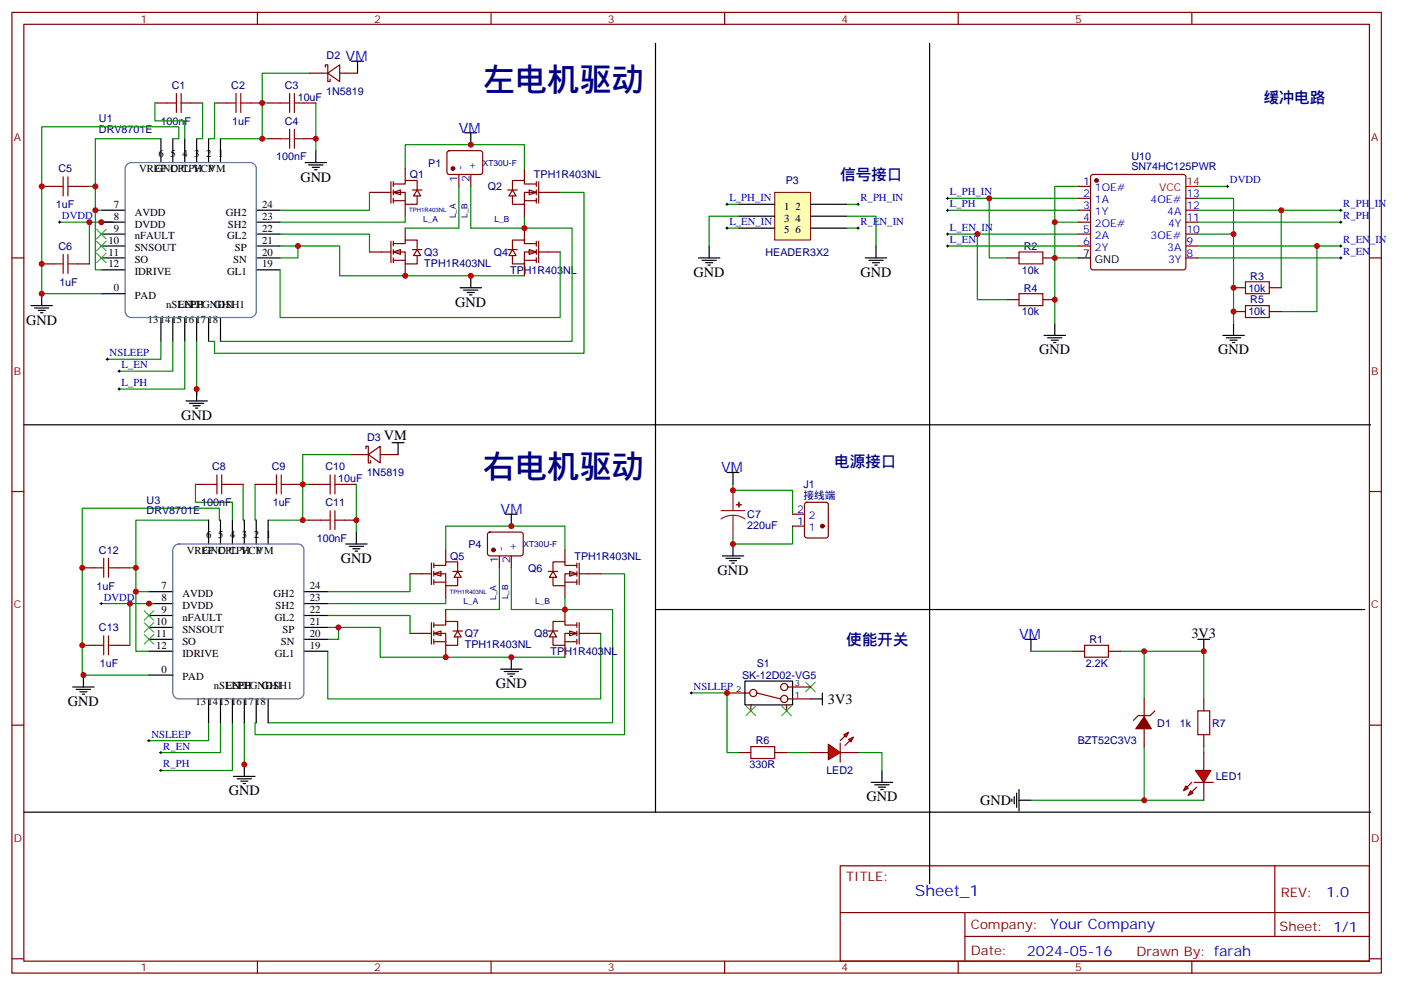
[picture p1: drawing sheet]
<svg xmlns="http://www.w3.org/2000/svg" width="415mm" height="292mm" viewBox="0 0 415 292" stroke-linecap="round" stroke-linejoin="round" font-family="sans-serif">
<g fill="none" stroke="#870000" stroke-width=".35">
<path d="M3.5 3.7h405.4v284.3h-405.4zM7.1 7.2h398.2v277.3h-398.2zM76.2 3.7v3.5M145.3 3.7v3.5M214.5 3.7v3.5M283.6 3.7v3.5M352.8 3.7v3.5M132.5 44.8l.5-.2h9.4l.5 .7-.1 5.9-.6 .4h-9.5l-.4-.7v-5.6zM135.8 51.6v3.6M139.3 51.6v3.6M319.3 55.2h3.5M319.3 58.7h3.5"/>
<path d="M323 51.9l.5-.3h26.8l.5 .3 .2 .5v26.8l-.2 .5-.5 .2h-26.8l-.5-.3-.2-.4v-26.8zM351 58.7h3.5M3.5 76.3h3.6M298.1 76.3h3.5M308.7 76.3h3.5M319.3 62.2h3.5M319.3 65.8h3.5M319.3 69.3h3.5M319.3 72.8h3.5M351 76.3h3.5M351 62.2h3.5M351 65.8h3.5"/>
<path d="M351 69.3h3.5M351 72.8h3.5M405.3 76.3h3.6M298.1 88.7h3.5M308.7 88.7h3.5M365.1 92.2h3.6M365.1 85.2h3.6M375.7 92.2h3.5M375.7 85.2h3.5M3.5 145.5h3.6M405.3 145.5h3.6M317.5 192.8h3.5"/>
<path d="M328.1 192.8h3.5M3.5 214.6h3.6M215.2 205.1h6.7M222.2 208.6v1.8M224 205.1l7.1 1.8M232.8 208.6v1.8M233.2 203.3h6.7M233.2 206.9h6.7M338.7 206.9v5.3M338.7 215.7v5.3M341.8 210.4l-1.4 1.4h-3.5l-1.4 1.4M356.3 206.9v3.5"/>
<path d="M356.3 217.5v3.5M405.3 214.6h3.6M218.7 222.7h3.5M229.3 222.7h3.5M248.7 256.3h156.6v28.2h-156.6zM377.3 256.3v20.9M248.7 270.1h156.5M285.6 277.2h119.6M285.6 270.1v14.1M3.5 283.8h3.6M76.2 284.5v3.5M145.3 284.5v3.5"/>
<path d="M214.5 284.5v3.5M283.6 284.5v3.5M352.8 284.5v3.5M405.3 283.8h3.6"/>
<circle cx="223" cy="205.1" r="1.06"/>
<circle cx="232.1" cy="206.9" r="1.06"/>
<circle cx="232.1" cy="203.3" r="1.06"/>
</g>
<g fill="#870000" stroke="#870000" stroke-width=".35">
<path d="M338.7 212.2l2.1 3.5h-4.6z"/>
<circle cx="134.1" cy="49.9" r=".53"/>
<circle cx="324.6" cy="53.4" r=".53"/>
</g>
<g fill="none" stroke="#008700" stroke-width=".35">
<path d="M135.8 55.2v12.3M139.3 55.2v12.3M280.5 58.7h38.8M292.8 58.7v17.6h5.3M319.3 55.2h-7.1v40.5M354.5 58.7h10.6v37M354.5 55.2h8.9M215.2 67.5h3.5M215.2 60.5h3.5M218.7 64h-8.8v8.8M250.5 64h8.8v8.8M250.5 67.5h3.5"/>
<path d="M250.5 60.5h3.5M280.5 72.8h38.8M280.5 62.2h38.8M280.5 69.3h38.8M289.3 69.3v19.4h8.8M312.2 76.3h7.1M312.2 65.8h7.1M354.5 76.3h42.4M354.5 72.8h42.4M354.5 69.3h10.6M354.5 65.8h42.4M354.5 62.2h42.4"/>
<path d="M379.2 62.2v23M389.8 72.8v19.4h-10.6M217 143.4v1.7h17.6v7.1M234.6 155.7v5.3h-17.6v-1.8M305.2 192.8h12.3M331.6 192.8h24.7v14.1M338.7 192.8v14.1M204.6 205.1h10.6v17.6h3.5M232.8 222.7h7.1M254 222.7h7.1v5.3M305.2 236.9h33.5M338.7 221v15.9h17.6"/>
<path d="M356.3 221v1.7"/>
</g>
<g fill="none" stroke="#000" stroke-width=".35">
<path d="M104.1 18.1h3.5M105.8 18.1v3.6M275.2 12.8v248.7M137.6 39.3h3.5M139.3 39.3v3.5M206.7 76.3h6.4M207.8 77h4.2M208.8 77.8h2.2M209.5 78.5h.8M209.9 72.8v3.5M256.1 76.3h6.4M257.2 77h4.2"/>
<path d="M258.2 77.8h2.1M258.9 78.5h.7M259.3 72.8v3.5M319.3 76.3h3.5M309 99.3h6.4M310.1 100h4.2M312.2 95.7v3.6M361.9 99.3h6.4M363 100h4.2M365.1 95.7v3.6M311.1 100.7h2.2M311.9 101.4h.7"/>
<path d="M364.1 100.7h2.1M364.8 101.4h.7M215.2 139.8h3.5M217 139.8v3.6M213.8 164.5h6.3M214.8 165.2h4.3M215.9 165.9h2.1M216.6 166.7h.7M217 161v3.5M194 180.4h209.9M303.4 189.2h3.5M305.2 189.2v3.6"/>
<path d="M354.5 189.2h3.6M356.3 189.2v3.6M220.5 201.6h14.1v7h-14.1zM239.9 206.9h3.5M243.4 205.1v3.5M257.9 231.6h6.3M258.9 232.3h4.3M260 233h2.1M260.7 233.7h.7M261.1 228v3.6M299.5 236.5v.7M300.2 235.8v2.1"/>
<path d="M300.9 234.7v4.3M301.6 236.9h3.6M301.6 233.7v6.3M194 240.4h211.7"/>
</g>
<path d="M301.6 74.6h7.1v3.5h-7.1zM301.6 86.9h7.1v3.6h-7.1zM368.7 90.5h7v3.5h-7zM368.7 83.4h7v3.5h-7zM321 191h7.1v3.5h-7.1zM354.5 210.4h3.6v7.1h-3.6zM222.2 221h7.1v3.5h-7.1z" fill="none" stroke="#a10000" stroke-width=".35"/>
<path d="M238.5 201.9l2.8 2.9M241.3 201.9l-2.8 2.9" fill="none" stroke="#3c3" stroke-width=".35"/>
<path d="M213.4 151.1h7.1M217 152.5l-1.9 .3-1.7 .8M217 152.5l1.8 .3 1.7 .8M217 145.1v6M217 152.5v6.7" fill="none" stroke="#8c2424" stroke-width=".35"/>
<g fill="#8c2424" stroke="#8c2424" stroke-width=".35">
<path d="M218 149.4h1.4z"/>
<path d="M218.7 148.7v1.4z"/>
</g>
<path d="M351 55.2h3.5" fill="none" stroke="#f00" stroke-width=".35"/>
<path d="M229.3 56.9h10.6v14.1h-10.6z" fill="#ffffb0" stroke="#800000" stroke-width=".3"/>
<g fill="none" stroke="#000" stroke-width=".35">
<path d="M194 12.8v112.9h-186.9M218.7 60.5h10.6M218.7 64h10.6M218.7 67.5h10.6M239.9 60.5h10.6M239.9 64h10.6M239.9 67.5h10.6M136.2 85.2h6.3M137.2 85.9h4.3M138.3 86.6h2.1M139 87.3h.7M139.3 81.6v3.6"/>
<path d="M405.7 125.7h-211.7v114.7h-186.9"/>
</g>
<g fill="#fff" stroke="#870000" stroke-width=".35">
<path d="M156.6 73.9l2.1 .7-2.1 .7z"/>
<path d="M151.7 73.9l1.1 1.7h-2.2z"/>
</g>
<path d="M150.3 73.9h2.8M155.2 77h3.5M155.2 67.5v3.5M155.2 78.1v3.5M158.7 72.1h-3.5v-1.1h-3.5v2.9M158.7 74.6h-3.5v3.5h-3.5v-2.5M158.7 71.4v1.4M158.7 73.9v1.4M158.7 76.3v1.5M159.5 71.4v6.4M159.5 74.6h6.3" fill="none" stroke="#870000" stroke-width=".35"/>
<g fill="#fff" stroke="#870000" stroke-width=".35">
<path d="M116.4 74.6l2.1-.7v1.4z"/>
<path d="M123.5 73.9l1 1.7h-2.1z"/>
</g>
<path d="M109.4 74.6h6.3M115.7 71.4v6.4M116.4 72.1h3.5v-1.1h3.6v2.9M116.4 74.6h3.5v3.5h3.6v-2.5M116.4 77h3.5M116.4 71.4v1.4M116.4 73.9v1.4M116.4 76.3v1.5M119.9 67.5v3.5M119.9 78.1v3.5M122.1 73.9h2.8" fill="none" stroke="#870000" stroke-width=".35"/>
<path d="M155.2 64v3.5h-15.9" fill="none" stroke="#008700" stroke-width=".35"/>
<g fill="#fff" stroke="#870000" stroke-width=".35">
<path d="M156.6 56.2l2.1 .7-2.1 .7z"/>
<path d="M151.7 56.2l1.1 1.8h-2.2z"/>
</g>
<path d="M150.3 56.2h2.8M155.2 59.4h3.5M155.2 49.9v3.5M158.7 54.5h-3.5v-1.1h-3.5v2.8M158.7 56.9h-3.5v3.6h-3.5v-2.5M158.7 53.8v1.4M158.7 56.2v1.4M158.7 58.7v1.4M159.5 53.8v6.3M159.5 56.9h6.3M155.2 60.5v3.5" fill="none" stroke="#870000" stroke-width=".35"/>
<path d="M119.9 49.9v-7.1h35.3v7.1M119.9 67.5h15.9" fill="none" stroke="#008700" stroke-width=".35"/>
<g fill="#fff" stroke="#870000" stroke-width=".35">
<path d="M116.4 56.9l2.1-.7v1.4z"/>
<path d="M123.5 56.2l1 1.8h-2.1z"/>
</g>
<g fill="none" stroke="#870000" stroke-width=".35">
<path d="M96.3 19.9v-.7h.7v4.9h.7v-.7M45.9 30.5h3.5M56.4 30.5h3.6M63.5 30.5h3.5M74.1 30.5h3.5M79.4 30.5h3.5M90 30.5h3.5M91.7 21.7h5.3M97 21.7l3.5-2.5v4.9zM100.5 21.7h5.3M12.3 55.2h3.6M22.9 55.2h3.6"/>
<path d="M79.4 41.1h3.5M90 41.1h3.5M109.4 56.9h6.3M115.7 53.8v6.3M116.4 54.5h3.5v-1.1h3.6v2.8M116.4 56.9h3.5v3.6h3.6v-2.5M116.4 59.4h3.5M116.4 53.8v1.4M116.4 56.2v1.4M116.4 58.7v1.4M119.9 49.9v3.5M122.1 56.2h2.8"/>
<path d="M12.3 78.1h3.6M22.9 78.1h3.6M119.9 60.5v3.5M103.7 134.5h5.3M108.3 132.8v-.7h.7v4.9h.7v-.7M109 134.5l3.5-2.4v4.9zM112.5 134.5h5.3M57.9 143.4h3.5M68.4 143.4h3.6M75.5 143.4h3.5M86.1 143.4h3.5M91.4 143.4h3.5"/>
<path d="M91.4 154h3.5M102 143.4h3.5M102 154h3.5M24.3 168.1h3.6M34.9 168.1h3.6M24.3 191h3.6M34.9 191h3.6"/>
</g>
<g fill="none" stroke="#008700" stroke-width=".35">
<path d="M45.9 30.5v5.3h8.8v5.3M60 30.5v10.6h-1.8M63.5 30.5v10.6h-1.8M77.6 30.5h1.8M91.7 21.7h-14.1v19.4M93.5 30.5v14.1M26.5 55.2h1.7M47.6 41.1h-19.4v38.8h1.8M51.2 41.1h1.7v-3.6h-40.6v49.4h17.7M65.3 41.1h14.1M109.4 56.9v5.3h-26.5M165.8 56.9h7.1v47.7h-109.4v-3.6h-1.8"/>
<path d="M17.6 65.8h15.9M26.5 65.8v12.3M28.2 62.2h1.8M82.9 72.8h17.6v8.8h54.7M82.9 69.3h26.5v5.3M88.2 72.8v3.5h-5.3M119.9 64v1.8h-37M155.2 67.5h14.1v33.5h-104M165.8 74.6v19.4h-82.9v-14.1M47.6 101v5.3h-15.9M51.2 101v8.9h-15.9M54.7 101v14.1h-19.4"/>
<path d="M103.7 134.5h-14.1v19.5M57.9 143.4v5.3h10.9v5.3M61.7 154h-21.5v38.8h3.9M65.3 154h-.4v-3.6h-40.6v49.4h19.8M72 143.4v10.6h.3M75.5 143.4v10.6h.3M79.4 154h12M89.6 143.4h1.8M105.5 143.4v14.1M29.6 178.6h15.9M38.5 178.6v12.4M38.5 168.1h1.7"/>
<path d="M40.2 175.1h3.9M121.4 169.8v5.3h-24.4M131.9 176.9v1.7h-34.9M177.8 169.8h7.1v47.7h-109.4v-3.6h.3M97 182.2h24.4v5.3M97 185.7h15.5v8.8h54.7M100.2 185.7v3.5h-3.2M167.2 180.4h14.1v33.5h-101.9M177.8 187.5v19.4h-80.8v-14.1M61.7 213.9v5.3h-18M65.3 213.9v8.8h-18M68.8 213.9v14.1h-21.5"/>
<path d="M72.3 213.9v12.4h-.3"/>
</g>
<g fill="none" stroke="#000" stroke-width=".35">
<path d="M47.6 41.1v7M51.2 41.1v7M54.7 41.1v7M58.2 41.1v7M61.7 41.1v7M65.3 41.1v7M90.3 48.1h6.4M91.4 48.8h4.2M92.4 49.5h2.1M93.1 50.2h.7M93.5 44.6v3.5M30 62.2h7"/>
<path d="M30 65.8h7M30 69.3h7M30 72.8h7M30 76.3h7M30 79.9h7M75.8 62.2h7.1M75.8 65.8h7.1M75.8 69.3h7.1M75.8 72.8h7.1M75.8 76.3h7.1M75.8 79.9h7.1M9.2 90.5h6.3"/>
<path d="M10.2 91.2h4.3M11.3 91.9h2.1M12 92.6h.7M12.3 86.9v3.6M30 86.9h7M47.6 94v7M51.2 94v7M54.7 94v7M58.2 94v7M61.7 94v7M65.3 94v7M61.7 154v7"/>
<path d="M65.3 154v7M68.8 154v7M72.3 154v7M75.8 154v7M79.4 154v7M105.5 157.5v3.5M44.1 175.1h7.1M44.1 178.6h7.1M90 175.1h7M90 178.6h7M102.3 161h6.4M103.4 161.7h4.2"/>
<path d="M104.4 162.4h2.1M105.1 163.1h.7M44.1 182.2h7.1M44.1 185.7h7.1M44.1 189.2h7.1M44.1 192.8h7.1M44.1 199.8h7.1M90 182.2h7M90 185.7h7M90 189.2h7M90 192.8h7M61.7 206.9v7"/>
<path d="M65.3 206.9v7M68.8 206.9v7M72.3 206.9v7M75.8 206.9v7M79.4 206.9v7"/>
</g>
<g fill="none" stroke="#a10000" stroke-width=".35">
<path d="M49.4 30.5h2.8M52.2 27.7v5.6M53.6 30.5h2.8M53.6 27.7v5.6M67 30.5h2.8M69.8 27.7v5.6M71.3 30.5h2.8M71.3 27.7v5.6M82.9 30.5h2.8M85.7 27.7v5.6M85.7 38.2v5.7M87.1 27.7v5.6"/>
<path d="M87.1 38.2v5.7M87.1 30.5h2.9M15.9 55.2h2.8M18.7 52.4v5.6M20.1 55.2h2.8M20.1 52.4v5.6M82.9 41.1h2.8M87.1 41.1h2.9M15.9 78.1h2.8M18.7 75.3v5.6M20.1 75.3v5.6M20.1 78.1h2.8"/>
<path d="M61.4 143.4h2.8M64.2 140.5v5.7M65.6 143.4h2.8M65.6 140.5v5.7M79 143.4h2.8M81.8 140.5v5.7M83.3 143.4h2.8M83.3 140.5v5.7M94.9 143.4h2.8M94.9 154h2.8M97.7 140.5v5.7M97.7 151.1v5.7"/>
<path d="M99.1 143.4h2.9M99.1 140.5v5.7M99.1 151.1v5.7M99.1 154h2.9M27.9 168.1h2.8M30.7 165.2v5.7M32.1 165.2v5.7M32.1 168.1h2.8M27.9 191h2.8M30.7 188.2v5.6M32.1 191h2.8M32.1 188.2v5.6"/>
</g>
<path d="M37.6 48.6l1.2-.5h35.3a1.76 1.76 0 0 1 1.7 1.8v42.3a1.89 1.89 0 0 1-1.7 1.8h-35.3a1.89 1.89 0 0 1-1.8-1.8v-42.3zM51.7 161.5l1.2-.5h35.3a1.76 1.76 0 0 1 1.8 1.8v42.3a1.89 1.89 0 0 1-1.8 1.8h-35.3a1.89 1.89 0 0 1-1.7-1.8v-42.3z" fill="none" stroke="#45828f" stroke-width=".35"/>
<path d="M28.6 71.4l2.8 2.8M28.6 74.9l2.8 2.9M28.6 67.9l2.8 2.8M31.4 71.4l-2.8 2.8M31.4 74.9l-2.8 2.9M31.4 67.9l-2.8 2.8" fill="none" stroke="#3c3" stroke-width=".35"/>
<g fill="#fff" stroke="#870000" stroke-width=".35">
<path d="M128.4 169.8l2.1-.7v1.4z"/>
<path d="M135.5 169.1l1 1.8h-2.1z"/>
</g>
<path d="M121.4 169.8h6.3M127.7 166.7v6.3M128.4 167.4h3.5v-1.1h3.6v2.8M128.4 169.8h3.5v3.6h3.6v-2.5M128.4 172.3h3.5M128.4 166.7v1.4M128.4 169.1v1.4M128.4 171.6v1.4M131.9 162.8v3.5M131.9 173.4v3.5M134.1 169.1h2.8" fill="none" stroke="#870000" stroke-width=".35"/>
<path d="M131.9 162.8v-7.1h35.3v7.1M131.9 180.4h15.9" fill="none" stroke="#008700" stroke-width=".35"/>
<g fill="#fff" stroke="#870000" stroke-width=".35">
<path d="M168.6 169.1l2.1 .7-2.1 .7z"/>
<path d="M163.7 169.1l1 1.8h-2.1z"/>
</g>
<path d="M162.3 169.1h2.8M167.2 172.3h3.5M167.2 162.8v3.5M167.2 173.4v3.5M170.7 167.4h-3.5v-1.1h-3.5v2.8M170.7 169.8h-3.5v3.6h-3.5v-2.5M170.7 166.7v1.4M170.7 169.1v1.4M170.7 171.6v1.4M171.4 166.7v6.3M171.4 169.8h6.4" fill="none" stroke="#870000" stroke-width=".35"/>
<path d="M167.2 176.9v3.5h-15.9" fill="none" stroke="#008700" stroke-width=".35"/>
<g fill="#fff" stroke="#870000" stroke-width=".35">
<path d="M128.4 187.5l2.1-.7v1.4z"/>
<path d="M135.5 186.8l1 1.7h-2.1z"/>
</g>
<path d="M121.4 187.5h6.3M127.7 184.3v6.3M128.4 185h3.5v-1.1h3.6v2.9M128.4 187.5h3.5v3.5h3.6v-2.5M128.4 189.9h3.5M128.4 184.3v1.4M128.4 186.8v1.4M128.4 189.2v1.4M131.9 180.4v3.5M131.9 191v3.5M134.1 186.8h2.8" fill="none" stroke="#870000" stroke-width=".35"/>
<g fill="#fff" stroke="#870000" stroke-width=".35">
<path d="M168.6 186.8l2.1 .7-2.1 .7z"/>
<path d="M163.7 186.8l1 1.7h-2.1z"/>
</g>
<g fill="none" stroke="#870000" stroke-width=".35">
<path d="M144.5 157.7l.5-.2h9.4l.5 .7-.1 5.9-.6 .4h-9.5l-.4-.7v-5.6zM147.8 164.5v3.6M151.3 164.5v3.6M162.3 186.8h2.8M167.2 189.9h3.5M167.2 180.4v3.5M167.2 191v3.5M170.7 185h-3.5v-1.1h-3.5v2.9M170.7 187.5h-3.5v3.5h-3.5v-2.5M170.7 184.3v1.4M170.7 186.8v1.4M170.7 189.2v1.4"/>
<path d="M171.4 184.3v6.3M171.4 187.5h6.4M356.3 222.7v5.3M356.3 231.6v5.3"/>
</g>
<g fill="none" stroke="#000" stroke-width=".35">
<path d="M55 118.7h6.4M56.1 119.4h4.2M58.2 115.1v3.6M57.1 120.1h2.2M57.9 120.8h.7M116.1 131h3.5M117.8 131v3.5M149.6 152.2h3.5M151.3 152.2v3.5M24.7 199.8v3.5M148.2 198h6.3M149.2 198.8h4.3"/>
<path d="M150.3 199.5h2.1M151.3 194.5v3.5M21.5 203.3h6.4M22.6 204h4.2M23.6 204.8h2.2M24.3 205.5h.7M151 200.2h.7M69.1 229.8h6.4M70.2 230.5h4.2M71.3 231.2h2.1M72 231.9h.7M72.3 226.3v3.5"/>
</g>
<path d="M58.2 101v15.9M147.8 168.1v12.3M151.3 168.1v12.3" fill="none" stroke="#008700" stroke-width=".35"/>
<circle cx="146" cy="162.8" r=".53" fill="#870000" stroke="#870000" stroke-width=".35"/>
<path d="M42.7 180.8l2.8 2.8M42.7 184.3l2.8 2.8M42.7 187.8l2.8 2.8M45.5 180.8l-2.8 2.8M45.5 184.3l-2.8 2.8M45.5 187.8l-2.8 2.8M220.8 209l2.9 2.8M223.7 209l-2.9 2.8M231.4 209l2.8 2.8M234.2 209l-2.8 2.8" fill="none" stroke="#3c3" stroke-width=".35"/>
<g fill="none" stroke="#000" stroke-width=".3">
<path d="M280.1 58.7h.7M280.5 58.3v.8M363 55.2h.7M363.4 54.8v.7M17.3 65.8h.7M17.6 65.4v.7M214.8 60.5h.7M214.8 67.5h.7M215.2 60.1v.7M215.2 67.2v.7M253.6 60.5h.8M253.6 67.5h.8"/>
<path d="M254 60.1v.7M254 67.2v.7M280.1 62.2h.7M280.1 72.8h.7M280.1 69.3h.7M280.5 61.9v.7M280.5 68.9v.7M280.5 72.5v.7M396.5 65.8h.7M396.5 62.2h.7M396.5 72.8h.7M396.5 76.3h.7"/>
<path d="M396.9 61.9v.7M396.9 65.4v.7M396.9 72.5v.7M396.9 76v.7M31.4 106.3h.7M31.7 106v.7M34.9 109.9h.7M34.9 115.1h.7M35.3 109.5v.7M35.3 114.8v.7M29.6 178.6h.7M30 178.3v.7"/>
<path d="M43.7 219.2h.7M44.1 218.9v.7M204.3 205.1h.7M204.6 204.8v.7M47.3 222.7h.7M47.3 228h.7M47.6 222.4v.7M47.6 227.7v.7"/>
</g>
<g fill="#f00" stroke="#870000" stroke-width=".35">
<path d="M352.4 234l.7 .7-1.4 .7z"/>
<path d="M351 232.6l.7 .7-1.4 .7z"/>
</g>
<g fill="#870000" stroke="#870000" stroke-width=".35">
<path d="M354.2 233l-1.4 1.4z"/>
<path d="M352.8 231.6l-1.4 1.4z"/>
</g>
<g fill="#f00" stroke="#870000" stroke-width=".35">
<path d="M353.5 231.6h5.6z"/>
<path d="M353.8 228h4.6l-2.1 3.6z"/>
</g>
<path d="M239.9 222.7h5.3M248.7 222.7h5.3" fill="none" stroke="#870000" stroke-width=".35"/>
<g fill="#f00" stroke="#870000" stroke-width=".35">
<path d="M251.2 218.9l1.4-.7-.7 1.4z"/>
<path d="M249.8 217.5l1.4-.8-.7 1.5z"/>
</g>
<g fill="#870000" stroke="#870000" stroke-width=".35">
<path d="M250.1 220.6l1.4-1.4z"/>
<path d="M248.7 219.2l1.4-1.4z"/>
</g>
<g fill="#f00" stroke="#870000" stroke-width=".35">
<path d="M248.7 219.9v5.7z"/>
<path d="M245.2 220.3l3.5 2.4-3.5 2.2z"/>
</g>
<path d="M234.6 155.7h3.5M234.6 152.2h3.5M238.4 148.9l.4-.2h5.7l.6 .4 .1 9.4-.5 .7h-5.9l-.6-.4-.1-9.4z" fill="none" stroke="#870000" stroke-width=".35"/>
<circle cx="243.4" cy="155.7" r=".53" fill="#870000" stroke="#870000" stroke-width=".35"/>
<g fill="#c00">
<circle cx="139.3" cy="42.8" r=".88"/>
<circle cx="338.7" cy="192.8" r=".88"/>
<circle cx="338.7" cy="236.9" r=".88"/>
<circle cx="356.3" cy="192.8" r=".88"/>
<circle cx="215.2" cy="205.1" r=".88"/>
<circle cx="217" cy="145.1" r=".88"/>
<circle cx="217" cy="161" r=".88"/>
<circle cx="389.8" cy="72.8" r=".88"/>
<circle cx="365.1" cy="85.2" r=".88"/>
<circle cx="365.1" cy="92.2" r=".88"/>
<circle cx="379.2" cy="62.2" r=".88"/>
<circle cx="365.1" cy="69.3" r=".88"/>
<circle cx="289.3" cy="69.3" r=".88"/>
<circle cx="312.2" cy="88.7" r=".88"/>
<circle cx="292.8" cy="58.7" r=".88"/>
<circle cx="312.2" cy="76.3" r=".88"/>
<circle cx="312.2" cy="65.8" r=".88"/>
<circle cx="155.2" cy="67.5" r=".88"/>
<circle cx="77.6" cy="30.5" r=".88"/>
<circle cx="93.5" cy="41.1" r=".88"/>
<circle cx="119.9" cy="81.6" r=".88"/>
<circle cx="139.3" cy="81.6" r=".88"/>
<circle cx="88.2" cy="72.8" r=".88"/>
<circle cx="26.5" cy="65.8" r=".88"/>
<circle cx="28.2" cy="55.2" r=".88"/>
<circle cx="28.2" cy="62.2" r=".88"/>
<circle cx="77.6" cy="41.1" r=".88"/>
<circle cx="12.3" cy="78.1" r=".88"/>
<circle cx="12.3" cy="55.2" r=".88"/>
<circle cx="24.3" cy="168.1" r=".88"/>
<circle cx="24.3" cy="191" r=".88"/>
<circle cx="89.6" cy="154" r=".88"/>
<circle cx="40.2" cy="175.1" r=".88"/>
<circle cx="40.2" cy="168.1" r=".88"/>
<circle cx="38.5" cy="178.6" r=".88"/>
<circle cx="44.1" cy="178.6" r=".88"/>
<circle cx="151.3" cy="194.5" r=".88"/>
<circle cx="131.9" cy="194.5" r=".88"/>
<circle cx="105.5" cy="154" r=".88"/>
<circle cx="89.6" cy="143.4" r=".88"/>
<circle cx="167.2" cy="180.4" r=".88"/>
<circle cx="12.3" cy="86.9" r=".88"/>
<circle cx="72.3" cy="226.3" r=".88"/>
<circle cx="30" cy="65.8" r=".88"/>
<circle cx="58.2" cy="115.1" r=".88"/>
<circle cx="100.2" cy="185.7" r=".88"/>
<circle cx="24.7" cy="199.8" r=".88"/>
<circle cx="151.3" cy="155.7" r=".88"/>
</g>
<g font-size="9.5" fill="#000080">
<text x="142.9" y="27">左电机驱动</text>
<text x="142.9" y="141.6">右电机驱动</text>
</g>
<g font-size="4.6" fill="#000080">
<text x="373.9" y="30.5">缓冲电路</text>
<text x="248.7" y="53.4">信号接口</text>
<text x="246.9" y="138.1">电源接口</text>
<text x="250.5" y="191">使能开关</text>
</g>
<text font-size="4.6" fill="#00f" x="270.8" y="265.3">Sheet_1</text>
<g font-size="4.2" fill="#00f">
<text x="102.3" y="18.1">VM</text>
<text x="135.8" y="39.3">VM</text>
<text x="213.4" y="139.8">VM</text>
<text x="148.2" y="152.2">VM</text>
<text x="301.6" y="189.2">VM</text>
<text x="392.5" y="265.5">1.0</text>
<text x="310.9" y="275.1">Your Company</text>
<text x="304" y="282.9">2024-05-16</text>
</g>
<g font-size="4.2">
<text x="88.9" y="53.8">GND</text>
<text x="205.3" y="82">GND</text>
<text x="254.7" y="82">GND</text>
<text x="134.8" y="90.8">GND</text>
<text x="7.8" y="96.1">GND</text>
<text x="307.6" y="104.9">GND</text>
<text x="360.5" y="104.9">GND</text>
<text x="53.6" y="124.3">GND</text>
<text x="113.6" y="130.3">VM</text>
<text x="100.9" y="166.7">GND</text>
<text x="212.4" y="170.2">GND</text>
<text x="352.7" y="188.9">3V3</text>
<text x="146.8" y="203.7">GND</text>
<text x="20.1" y="209">GND</text>
<text x="245.1" y="208.4">3V3</text>
<text x="67.7" y="235.4">GND</text>
<text x="256.5" y="237.2">GND</text>
<text x="290.2" y="238.3">GND</text>
</g>
<g font-size="3.9" fill="#800">
<text x="250.5" y="260.8">TITLE:</text>
<text x="379.1" y="265.5">REV:</text>
<text x="287.4" y="275">Company:</text>
<text x="378.7" y="275.7">Sheet: 1/1</text>
<text x="287.4" y="282.7">Date:</text>
<text x="336.4" y="282.8">Drawn By: farah</text>
</g>
<g font-size="3.2" fill="#800">
<text x="41.6" y="6.7">1</text>
<text x="110.8" y="6.7">2</text>
<text x="179.9" y="6.7">3</text>
<text x="249.1" y="6.7">4</text>
<text x="318.2" y="6.7">5</text>
<text x="4.1" y="41.8">A</text>
<text x="405.9" y="41.8">A</text>
<text x="4.1" y="110.9">B</text>
<text x="405.9" y="110.9">B</text>
<text x="4.1" y="180.1">C</text>
<text x="405.9" y="180.1">C</text>
<text x="4.1" y="249.2">D</text>
<text x="405.9" y="249.2">D</text>
<text x="41.6" y="287.5">1</text>
<text x="110.8" y="287.5">2</text>
<text x="179.9" y="287.5">3</text>
<text x="249.1" y="287.5">4</text>
<text x="318.2" y="287.5">5</text>
</g>
<g font-size="3.2" fill="#000080">
<text x="96.7" y="17.5">D2</text>
<text x="50.8" y="26.3">C1</text>
<text x="68.5" y="26.3">C2</text>
<text x="84.3" y="26.3">C3</text>
<text x="88.1" y="29.8">10uF</text>
<text x="96.5" y="28.1">1N5819</text>
<text x="29.3" y="39.3">DRV8701E</text>
<text x="29.3" y="36.2">U1</text>
<text x="47.6" y="36.9">100nF</text>
<text x="68.7" y="36.9">1uF</text>
<text x="84.3" y="36.9">C4</text>
<text x="81.8" y="47.5">100nF</text>
<text x="334.9" y="47.3">U10</text>
<text x="17.3" y="51">C5</text>
<text x="121.3" y="52.8">Q1</text>
<text x="126.8" y="49.3">P1</text>
<text x="158.1" y="52.8">TPH1R403NL</text>
<text x="334.9" y="50.4">SN74HC125PWR</text>
<text x="144.4" y="56.3">Q2</text>
<text x="232.6" y="54.5">P3</text>
<text x="16.6" y="61.6">1uF</text>
<text x="17.3" y="74">C6</text>
<text x="125.6" y="75.7">Q3</text>
<text x="146.1" y="75.7">Q4</text>
<text x="226.6" y="75.7">HEADER3X2</text>
<text x="303.1" y="73.9">R2</text>
<text x="125.6" y="78.9">TPH1R403NL</text>
<text x="151" y="81">TPH1R403NL</text>
<text x="302.5" y="81">10k</text>
<text x="370.1" y="82.8">R3</text>
<text x="17.6" y="84.5">1uF</text>
<text x="303.1" y="86.3">R4</text>
<text x="369.5" y="86.3">10k</text>
<text x="370.1" y="89.8">R5</text>
<text x="302.5" y="93.3">10k</text>
<text x="369.5" y="93.3">10k</text>
<text x="108.7" y="130.4">D3</text>
<text x="62.8" y="139.2">C8</text>
<text x="80.5" y="139.2">C9</text>
<text x="96.3" y="139.2">C10</text>
<text x="100.1" y="142.7">10uF</text>
<text x="108.5" y="141">1N5819</text>
<text x="43.4" y="149.1">U3</text>
<text x="59.6" y="149.8">100nF</text>
<text x="80.7" y="149.8">1uF</text>
<text x="96.3" y="149.8">C11</text>
<text x="237.8" y="147.6">接线端</text>
<text x="237.8" y="144.5">J1</text>
<text x="43.4" y="152.2">DRV8701E</text>
<text x="221.2" y="153.3">C7</text>
<text x="93.8" y="160.4">100nF</text>
<text x="221.2" y="156.5">220uF</text>
<text x="29.3" y="163.9">C12</text>
<text x="133.3" y="165.7">Q5</text>
<text x="138.7" y="162.2">P4</text>
<text x="170" y="165.7">TPH1R403NL</text>
<text x="156.4" y="169.2">Q6</text>
<text x="28.6" y="174.5">1uF</text>
<text x="29.3" y="186.8">C13</text>
<text x="137.6" y="191.8">TPH1R403NL</text>
<text x="137.6" y="188.6">Q7</text>
<text x="158.1" y="188.6">Q8</text>
<text x="322.5" y="190.4">R1</text>
<text x="29.6" y="197.4">1uF</text>
<text x="163" y="193.9">TPH1R403NL</text>
<text x="224" y="197.3">S1</text>
<text x="321.4" y="197.4">2.2K</text>
<text x="219.6" y="200.9">SK-12D02-VG5</text>
<text x="342.5" y="215.1">D1</text>
<text x="349.3" y="215.1">1k</text>
<text x="358.8" y="215.1">R7</text>
<text x="223.7" y="220.3">R6</text>
<text x="319" y="220.3">BZT52C3V3</text>
<text x="221.8" y="227.4">330R</text>
<text x="244.6" y="229.2">LED2</text>
<text x="359.8" y="230.9">LED1</text>
</g>
<g font-size="3.2">
<text x="46.9" y="46.4">6</text>
<text x="50.4" y="46.4">5</text>
<text x="54" y="46.4">4</text>
<text x="57.5" y="46.4">3</text>
<text x="61" y="46.4">2</text>
<text x="64.6" y="46.4">1</text>
<text x="41.1" y="50.9">VREF CPL VCP</text>
<text x="45.9" y="50.9">GND CPH VM</text>
<text x="33.7" y="61.5">7</text>
<text x="33.7" y="65.1">8</text>
<text x="39.9" y="63.8">AVDD</text>
<text x="66.9" y="63.8">GH2</text>
<text x="77.6" y="65.1">23</text>
<text x="77.6" y="61.5">24</text>
<text x="232.1" y="62.1">1</text>
<text x="232.1" y="65.6">3</text>
<text x="235.5" y="62.1">2</text>
<text x="235.5" y="65.6">4</text>
<text x="33.7" y="68.6">9</text>
<text x="39.9" y="67.3">DVDD</text>
<text x="39.9" y="70.9">nFAULT</text>
<text x="67.2" y="70.9">GL2</text>
<text x="67.4" y="67.3">SH2</text>
<text x="77.6" y="68.6">22</text>
<text x="232.1" y="69.1">5</text>
<text x="235.5" y="69.1">6</text>
<text x="32.1" y="72.1">10</text>
<text x="32.1" y="75.6">11</text>
<text x="39.9" y="74.4">SNSOUT</text>
<text x="39.9" y="77.9">SO</text>
<text x="69" y="77.9">SN</text>
<text x="69.5" y="74.4">SP</text>
<text x="77.6" y="75.6">20</text>
<text x="77.6" y="72.1">21</text>
<text x="320.6" y="76">7</text>
<text x="324.1" y="77.8">GND</text>
<text x="32.1" y="79.2">12</text>
<text x="39.9" y="81.5">IDRIVE</text>
<text x="67.2" y="81.5">GL1</text>
<text x="77.6" y="79.2">19</text>
<text x="33.7" y="86.2">0</text>
<text x="39.9" y="88.5">PAD</text>
<text x="43.7" y="95.7">131415161718</text>
<text x="49.2" y="91.2">nSLEEPGNDSH1</text>
<text x="52.7" y="91.2">ENPH</text>
<text x="63.3" y="91.2">GH1</text>
<text x="61" y="159.2">6</text>
<text x="64.6" y="159.2">5</text>
<text x="68.1" y="159.2">4</text>
<text x="71.6" y="159.2">3</text>
<text x="75.1" y="159.2">2</text>
<text x="78.7" y="159.2">1</text>
<text x="55.3" y="163.8">VREF CPL VCP</text>
<text x="60" y="163.8">GND CPH VM</text>
<text x="47.8" y="174.4">7</text>
<text x="47.8" y="177.9">8</text>
<text x="54" y="176.7">AVDD</text>
<text x="81" y="176.7">GH2</text>
<text x="91.7" y="177.9">23</text>
<text x="91.7" y="174.4">24</text>
<text x="46.2" y="185">10</text>
<text x="47.8" y="181.5">9</text>
<text x="54" y="180.2">DVDD</text>
<text x="54" y="183.8">nFAULT</text>
<text x="81.3" y="183.8">GL2</text>
<text x="81.5" y="180.2">SH2</text>
<text x="91.7" y="185">21</text>
<text x="91.7" y="181.5">22</text>
<text x="46.2" y="188.5">11</text>
<text x="54" y="187.3">SNSOUT</text>
<text x="54" y="190.8">SO</text>
<text x="83.1" y="190.8">SN</text>
<text x="83.6" y="187.3">SP</text>
<text x="91.7" y="188.5">20</text>
<text x="46.2" y="192.1">12</text>
<text x="54" y="194.3">IDRIVE</text>
<text x="81.3" y="194.3">GL1</text>
<text x="91.7" y="192.1">19</text>
<text x="47.8" y="199.1">0</text>
<text x="54" y="201.4">PAD</text>
<text x="57.9" y="208.6">131415161718</text>
<text x="63.3" y="204">nSLEEPGNDSH1</text>
<text x="66.9" y="204">ENPH</text>
<text x="77.4" y="204">GH1</text>
</g>
<g font-size="3.2" fill="#00f">
<text x="135.5" y="53.8" transform="rotate(-90 135.5 53.8)">1</text>
<text x="137.2" y="50.3" transform="rotate(-90 137.2 50.3)">-</text>
<text x="139" y="53.8" transform="rotate(-90 139 53.8)">2</text>
<text x="140.8" y="50.3" transform="rotate(-90 140.8 50.3)">+</text>
<text x="215.9" y="59.6">L_PH_IN</text>
<text x="254.7" y="59.6">R_PH_IN</text>
<text x="281.2" y="57.8">L_PH_IN</text>
<text x="320.6" y="54.8">1</text>
<text x="320.6" y="58.3">2</text>
<text x="324.1" y="56.6">1OE#</text>
<text x="351.2" y="58.3">13</text>
<text x="364.1" y="54.3">DVDD</text>
<text x="18.3" y="64.9">DVDD</text>
<text x="281.2" y="61.3">L_PH</text>
<text x="320.6" y="61.9">3</text>
<text x="320.6" y="65.4">4</text>
<text x="324.1" y="60.1">1A</text>
<text x="324.1" y="63.6">1Y</text>
<text x="340.6" y="60.1">4OE#</text>
<text x="345.5" y="63.6">4A</text>
<text x="351.2" y="65.4">11</text>
<text x="351.2" y="61.9">12</text>
<text x="397.6" y="61.3">R_PH_IN</text>
<text x="397.6" y="64.9">R_PH</text>
<text x="215.9" y="66.6">L_EN_IN</text>
<text x="254.7" y="66.6">R_EN_IN</text>
<text x="281.2" y="68.4">L_EN_IN</text>
<text x="281.2" y="71.9">L_EN</text>
<text x="320.6" y="68.9">5</text>
<text x="324.1" y="67.2">2OE#</text>
<text x="324.1" y="70.7">2A</text>
<text x="340.6" y="70.7">3OE#</text>
<text x="345.7" y="67.2">4Y</text>
<text x="351.2" y="68.9">10</text>
<text x="397.6" y="71.9">R_EN_IN</text>
<text x="320.6" y="72.5">6</text>
<text x="324.1" y="74.2">2Y</text>
<text x="345.5" y="74.2">3A</text>
<text x="345.7" y="77.8">3Y</text>
<text x="351.2" y="76">8</text>
<text x="351.2" y="72.5">9</text>
<text x="397.6" y="75.5">R_EN</text>
<text x="32.5" y="105.4">NSLEEP</text>
<text x="36" y="109">L_EN</text>
<text x="36" y="114.3">L_PH</text>
<text x="235.9" y="155.4">1</text>
<text x="235.9" y="151.8">2</text>
<text x="239.4" y="153.6">2</text>
<text x="239.4" y="157.1">1</text>
<text x="147.5" y="166.7" transform="rotate(-90 147.5 166.7)">1</text>
<text x="149.2" y="163.2" transform="rotate(-90 149.2 163.2)">-</text>
<text x="151" y="166.7" transform="rotate(-90 151 166.7)">2</text>
<text x="152.8" y="163.2" transform="rotate(-90 152.8 163.2)">+</text>
<text x="30.7" y="177.8">DVDD</text>
<text x="205.3" y="204.2">NSLLEP</text>
<text x="44.8" y="218.3">NSLEEP</text>
<text x="48.3" y="221.9">R_EN</text>
<text x="48.3" y="227.2">R_PH</text>
</g>
<g font-size="3.2" fill="#f00">
<text x="343.1" y="56.6">VCC</text>
<text x="351.2" y="54.8">14</text>
</g>
<g font-size="2.5" fill="#000080">
<text x="142.9" y="49">XT30U-F</text>
<text x="125.2" y="65.8">L_A</text>
<text x="134.9" y="64.7" transform="rotate(-90 134.9 64.7)">L_A</text>
<text x="138.4" y="64.5" transform="rotate(-90 138.4 64.5)">L_B</text>
<text x="146.4" y="65.8">L_B</text>
<text x="154.9" y="161.9">XT30U-F</text>
<text x="137.2" y="178.6">L_A</text>
<text x="146.9" y="177.5" transform="rotate(-90 146.9 177.5)">L_A</text>
<text x="150.4" y="177.4" transform="rotate(-90 150.4 177.4)">L_B</text>
<text x="158.4" y="178.6">L_B</text>
</g>
<g font-size="2.5">
<text x="235.3" y="203">3</text>
<text x="217.9" y="204.8">2</text>
<text x="235.3" y="206.5">1</text>
</g>
<g font-size="1.8" fill="#000080">
<text x="121.1" y="62.9">TPH1R403NL</text>
<text x="133.1" y="175.7">TPH1R403NL</text>
</g>
</svg>
